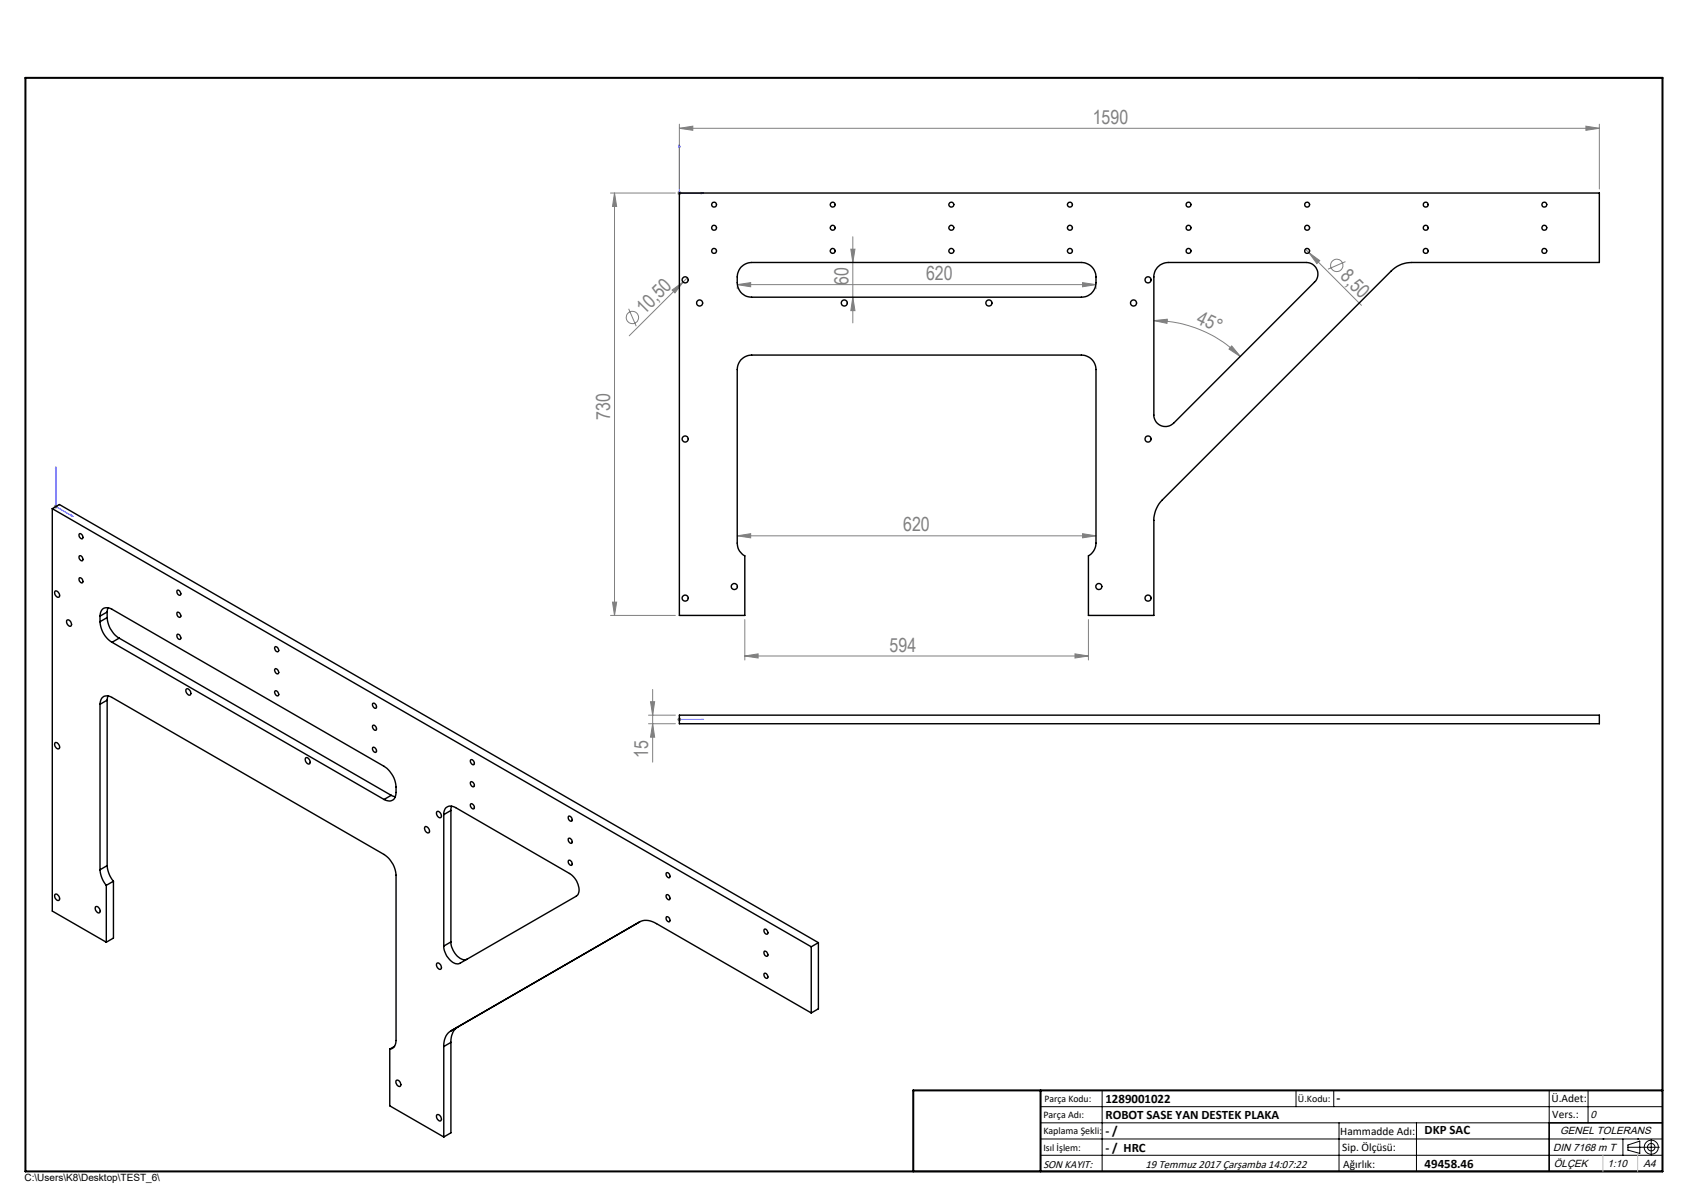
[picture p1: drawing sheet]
<svg xmlns="http://www.w3.org/2000/svg" width="420mm" height="297mm" viewBox="0 0 420 297" stroke-linecap="round" stroke-linejoin="round" font-family="sans-serif">
<g fill="none" stroke="#808080" stroke-width=".25">
<path d="M167.7 31.7l3.4-.6v1.1zM167.7 30.7v16M167.7 31.7h227.2M391.6 31.1l3.3 .6-3.3 .5zM394.9 30.7v16M150.7 47.7h16.1M151.7 47.7l.6 3.3h-1.1zM151.7 47.7v104.2M167.3 47.7h.9M167.4 47.3l.7 .7M167.7 47.2v1M168.1 47.3l-.7 .7"/>
<path d="M210.6 58.5v21.2M155.2 76.2l1.9 4.3M165.9 71.6l2.8-2-2 2.7zM169.7 68.6l-14.3 14.3M182 70.3l3.3-.5v1zM182 70.8v.5M182 70.3h88.6M210.1 61.5h1l-.5 3.3zM210.6 73.4l.5 3.3h-1zM267.3 69.8l3.3 .5-3.3 .5zM270.6 70.8v.5M284.9 79.2l3.3-.4-.1 1z"/>
<path d="M284.9 79.2a30.1 30.1 0 0 1 21.3 8.8M322.3 61.5l.9 .9M323.2 62.4l2.7 1.9-.7 .8zM323.2 62.4l13 13M332.2 64.6l-4.3 1.9M304.1 85.4l2.1 2.6-2.7-1.8zM13.3 125.1h1M13.4 124.7l.7 .7M13.8 124.6v1M14.1 124.7l-.7 .7M182 132.3l3.3-.5v1zM182 132.3h88.6"/>
<path d="M267.3 131.8l3.3 .5-3.3 .5zM150.7 151.9h16.1M151.2 148.7h1.1l-.6 3.2zM183.9 153v9.9M268.7 153v9.9M160.1 176.6h6.7M160.1 178.7h6.7M160.6 173.2h1l-.5 3.4zM161.1 178.7l.5 3.3h-1zM161.1 170.2v18M167.3 177.6h.9M167.4 177.3l.7 .7"/>
<path d="M167.7 177.1v1M168.1 177.3l-.7 .7M183.9 162l3.3-.6v1.1zM183.9 162h84.8M265.4 161.4l3.3 .6-3.3 .5z"/>
<circle cx="156.2" cy="78.4" r="1.53"/>
<circle cx="330.1" cy="65.5" r="1.52"/>
</g>
<g fill="none" stroke="#000" stroke-width=".25">
<path d="M350.2 19.2h60.3v12.6M256.9 273.2h153.6M256.9 277.2h153.6M272.1 269.2v20M320 269.2v4M329.3 269.2v4M330.6 277.2v12M349.7 277.2v12M382.5 269.2v20M392.1 269.2v8M256.9 281.2h153.6M256.9 285.2h153.6"/>
<path d="M395.8 281.2h.1M400.7 281.2v4M402 283.2h7.7M402 282.7l2.9-1v3.1l-2.9-.9zM404.4 281.2h.1M407.7 281.3v3.8"/>
<circle cx="407.7" cy="283.2" r=".93"/>
<circle cx="407.7" cy="283.2" r="1.74"/>
</g>
<path d="M167.7 35.7l.2 .6h-.3zM167.7 35.7v12h6M173.1 47.5l.6 .2-.6 .1zM13.8 115.3l.1 .5-.2-.1zM13.8 115.3v9.8l4.2 2.4M17.6 127.1l.4 .4-.4-.1zM167.6 177.6h.3zM167.7 177.6h.1M167.7 177.6h6M173.7 177.6h-.6h.6" fill="none" stroke="#00f" stroke-width=".25"/>
<path d="M410.5 277.2h-28v12M225.5 289.2h185" fill="none" stroke="#000" stroke-width=".35"/>
<path d="M6.3 19.2h404.2v270h-404.2zM256.9 269.2v20M410.5 269.2h-185v20" fill="none" stroke="#000" stroke-width=".5"/>
<path d="M392.1 281.2h.1M395.8 285.2v4M404.4 285.2v4" fill="none" stroke="#c0c0c0" stroke-width=".25"/>
<g fill="#00f">
<path d="M173.1 47.5l.6 .2-.6 .1zM167.7 35.7l.2 .6h-.3z"/>
<path d="M173.1 177.6h.6zM167.6 177.6h.3z"/>
<path d="M17.6 127.1l.4 .4-.4-.1zM13.8 115.3l.1 .5-.2-.1z"/>
</g>
<g fill="#808080">
<path d="M165.9 71.6l2.8-2-2 2.7z"/>
<path d="M323.2 62.4l2.7 1.9-.7 .8z"/>
<path d="M304.1 85.4l2.1 2.6-2.7-1.8zM284.9 79.2l3.3-.4-.1 1z"/>
<path d="M391.6 31.1l3.3 .6-3.3 .5zM167.7 31.7l3.4-.6v1.1z"/>
<path d="M182 70.3l3.3-.5v1zM267.3 69.8l3.3 .5-3.3 .5zM183.9 162l3.3-.6v1.1zM265.4 161.4l3.3 .6-3.3 .5z"/>
<path d="M182 132.3l3.3-.5v1zM267.3 131.8l3.3 .5-3.3 .5z"/>
<path d="M151.7 47.7l.6 3.3h-1.1zM151.2 148.7h1.1l-.6 3.2zM210.1 61.5h1l-.5 3.3zM210.6 73.4l.5 3.3h-1zM160.6 173.2h1l-.5 3.4zM161.1 178.7l.5 3.3h-1z"/>
</g>
<g fill="none" stroke="#000" stroke-width=".35">
<path d="M167.7 47.7h227.2v17.1h-46.3a7 7 0 0 0-5.1 2.1l-56.5 56.5a7.3 7.3 0 0 0-2.1 5.1v23.4h-16.2v-14.7a3.7 3.7 0 0 0 1.9-3.1v-42.9a3.6 3.6 0 0 0-3.6-3.5h-81.4a3.6 3.6 0 0 0-3.6 3.5v42.9a3.5 3.5 0 0 0 1.9 3.1v14.7h-16.2zM182.9 66l1.4-1 1.3-.2h81.4a3.6 3.6 0 0 1 3.6 3.6v1.4a3.6 3.6 0 0 1-3.6 3.6h-81.4a3.5 3.5 0 0 1-3.6-3.6l.1-2.3zM285.8 66l1.4-1 1.3-.2h34a2.86 2.86 0 0 1 2.7 1.8 2.86 2.86 0 0 1-.6 3.1l-34.8 34.8a2.86 2.86 0 0 1-3.1 .6 2.86 2.86 0 0 1-1.8-2.6v-34.6l.4-1.2zM12.9 125.6v99.3l13.3 7.7M12.9 125.6l187.4 108.1M12.9 125.6l1.8-1 187.4 108.1M19.5 131.9a.67 .67 0 0 1 .9 .3 .67 .67 0 0 1-.2 .8 .93 .93 0 0 1-.7-1.1zM19.6 137.2a.78 .78 0 0 1 .8 .4 .78 .78 0 0 1-.1 .9 .85 .85 0 0 1-.7-1.3zM13.5 146a.92 .92 0 0 1 1 .4 .92 .92 0 0 1 0 1 1.06 1.06 0 0 1-1-1.4zM16.5 153.1a.89 .89 0 0 1 1 .5 .89 .89 0 0 1-.1 1 1.15 1.15 0 0 1-.9-1.5zM19.6 142.7a.73 .73 0 0 1 .8 .4 .73 .73 0 0 1-.2 .8 .9 .9 0 0 1-.6-1.2zM24.7 153.5a6.4 6.4 0 0 0 3 5.1"/>
<path d="M24.7 152.1a1.8 1.8 0 0 1 .9-1.9 1.8 1.8 0 0 1 2.1 .2l67.1 38.8a6.6 6.6 0 0 1 3 5.1v1.3a1.82 1.82 0 0 1-.9 2 1.82 1.82 0 0 1-2.1-.2M24.7 152.1v1.4M26.5 152.5a6.4 6.4 0 0 0 2.9 5M26.5 151.1l-1.8 1M26.5 152.5l-1.8 1M26.5 151.1v1.4M26.6 150l-.1 1.1M27.7 158.6l67.1 38.8M29.4 157.5l-1.7 1.1M29.4 157.5l67.2 38.9M43.7 156.7a.68 .68 0 0 1 .8 .3 .68 .68 0 0 1-.2 .9 .93 .93 0 0 1-.6-1.2zM43.8 145.7a.78 .78 0 0 1 .7 .4 .78 .78 0 0 1-.1 .9 .85 .85 0 0 1-.6-1.3z"/>
<path d="M43.8 151.2a.73 .73 0 0 1 .7 .4 .73 .73 0 0 1-.2 .8 .9 .9 0 0 1-.5-1.2zM67.9 159.7a.73 .73 0 0 1 .8 .4 .73 .73 0 0 1-.2 .8 .9 .9 0 0 1-.6-1.2zM24.7 173.9a1.81 1.81 0 0 1 .9-1.9 1.81 1.81 0 0 1 2.1 .2l67.1 38.8a6.8 6.8 0 0 1 3 5.1v40.8a1.89 1.89 0 0 1-1.6 2.1M24.7 173.9v40.8M26.5 172.9v40.8M26.5 172.9l-1.8 1M26.6 171.8l-.1 1.1M46 170.2a.92 .92 0 0 1 .9 .2 .92 .92 0 0 1 .2 1 .56 .56 0 0 1-.6 .2 .56 .56 0 0 1-.4-.5l-.2-.4zM67.9 165.2a.68 .68 0 0 1 .8 .3 .68 .68 0 0 1-.2 .9 .93 .93 0 0 1-.6-1.2zM67.9 170.6a.78 .78 0 0 1 .8 .4 .78 .78 0 0 1-.1 .8 .85 .85 0 0 1-.7-1.2zM92 179.2a.71 .71 0 0 1 .8 .2 .71 .71 0 0 1 0 .9 .9 .9 0 0 1-.8-1.1zM92 173.7a.73 .73 0 0 1 .8 .3 .73 .73 0 0 1 0 .9 .91 .91 0 0 1-.8-1.2z"/>
<path d="M167.7 176.6h227.2v2.1h-227.2zM13.5 183.4a.92 .92 0 0 1 1 .4 .92 .92 0 0 1 0 1.1 1.06 1.06 0 0 1-1-1.5zM75.4 187.2a.92 .92 0 0 1 1 .2 .92 .92 0 0 1 .2 1 .56 .56 0 0 1-.7 .2 .56 .56 0 0 1-.4-.5zM92 184.6a.67 .67 0 0 1 .8 .3 .67 .67 0 0 1-.2 .9 1.02 1.02 0 0 1-.6-1.2zM96.6 196.4l1 .3M96.6 196.4l-1.8 1M111.5 199l-.2 1.1M116.2 193.1a.67 .67 0 0 1 .8 .3 .67 .67 0 0 1-.2 .9 1.02 1.02 0 0 1-.6-1.2zM116.2 198.5a.73 .73 0 0 1 .8 .3 .73 .73 0 0 1-.1 .9 .91 .91 0 0 1-.7-1.2zM116.2 187.7a.71 .71 0 0 1 .8 .2 .71 .71 0 0 1-.1 .9 .9 .9 0 0 1-.7-1.1zM24.7 214.7a6.7 6.7 0 0 0 1.5 3.9M26.2 218.6v14"/>
<path d="M26.5 213.7a6.7 6.7 0 0 0 1.5 3.9M26.5 213.7l-1.8 1M28 217.6l-1.8 1M28 217.6v14l-1.8 1M105 204.1a1.02 1.02 0 0 1 .9 1.5 1.01 1.01 0 0 1-.9-1.5zM107.8 200.4a.92 .92 0 0 1 1 .3 .92 .92 0 0 1 .2 .9 .56 .56 0 0 1-.6 .3 .56 .56 0 0 1-.5-.5l-.1-.5zM109.6 201.1a1.8 1.8 0 0 1 .8-1.9 1.8 1.8 0 0 1 2.1 .2l28.1 16.2a4.6 4.6 0 0 1 2.1 5.3l-29.1 16.9a2.57 2.57 0 0 1-3-1.4l-.9-1.6-.1-1.2M109.6 201.1v32.5M111.3 200.1l-1.7 1M111.3 200.1v32.4M140.3 207a.73 .73 0 0 1 .8 .3 .73 .73 0 0 1 0 .9 .91 .91 0 0 1-.8-1.2zM140.4 212.4a.78 .78 0 0 1 .8 .4 .78 .78 0 0 1-.1 .8 .85 .85 0 0 1-.7-1.2z"/>
<path d="M140.4 201.5a.79 .79 0 0 1 .7 .4 .79 .79 0 0 1 0 .8 .83 .83 0 0 1-.7-1.2zM164.6 215.5a.71 .71 0 0 1 .7 .4 .71 .71 0 0 1-.2 .8 .87 .87 0 0 1-.5-1.2zM13.5 220.9a.94 .94 0 0 1 1.2 1.2 .83 .83 0 0 1-1-.1 .83 .83 0 0 1-.2-1zM23.6 223.9a.89 .89 0 0 1 1 .4 .89 .89 0 0 1-.2 1.1 1.18 1.18 0 0 1-.8-1.5zM107.8 237.9a.92 .92 0 0 1 1 .2 .92 .92 0 0 1 .2 1 .56 .56 0 0 1-.6 .2 .56 .56 0 0 1-.5-.5l-.1-.4zM111.3 232.5a4.6 4.6 0 0 0 3.5 4.5l.5-.2M111.3 232.5l-1.7 1.1M157.9 227.6l-44.8 25.9M164.6 220.9a.78 .78 0 0 1 .7 .4 .78 .78 0 0 1 0 .8 .85 .85 0 0 1-.7-1.2zM164.6 226.3a.73 .73 0 0 1 .7 .5 .73 .73 0 0 1-.2 .8 .9 .9 0 0 1-.5-1.3zM188.7 234.8a.73 .73 0 0 1 .8 .5 .73 .73 0 0 1-.2 .8 .9 .9 0 0 1-.6-1.3zM188.7 229.4a.78 .78 0 0 1 .8 .4 .78 .78 0 0 1-.1 .8 .85 .85 0 0 1-.7-1.2z"/>
<path d="M200.3 233.7v16.4M202.1 232.7v16.4l-1.8 1M202.1 232.7l-1.8 1M96.2 259v14l13.4 7.7M97.4 258.3l-1.2 .7M109.6 258.4v22.3M111.3 254.5a4 4 0 0 0-1.7 3.9M111.3 257.3v22.4l-1.7 1M111.3 257.3l-1.7 1.1M113.1 253.5a3.9 3.9 0 0 0-1.8 3.8M113.1 253.5l-1.8 1M188.7 240.3a.71 .71 0 0 1 .8 .4 .71 .71 0 0 1-.2 .8 .87 .87 0 0 1-.6-1.2z"/>
<path d="M200.3 250.1l-38.2-22.1a4.2 4.2 0 0 0-4.2-.4l-46.6 26.9M97.8 266.8a.89 .89 0 0 1 1 .4 .89 .89 0 0 1-.1 1 1.18 1.18 0 0 1-.9-1.4zM107.8 275.3a.89 .89 0 0 1 1 .4 .89 .89 0 0 1-.1 1.1 1.15 1.15 0 0 1-.9-1.5z"/>
<circle cx="176.3" cy="50.5" r=".61"/>
<circle cx="176.3" cy="56.2" r=".61"/>
<circle cx="205.6" cy="50.5" r=".6"/>
<circle cx="205.6" cy="56.2" r=".6"/>
<circle cx="234.9" cy="50.5" r=".61"/>
<circle cx="234.9" cy="56.2" r=".61"/>
<circle cx="264.2" cy="50.5" r=".61"/>
<circle cx="264.2" cy="56.2" r=".61"/>
<circle cx="293.5" cy="50.5" r=".61"/>
<circle cx="293.5" cy="56.2" r=".61"/>
<circle cx="322.7" cy="50.5" r=".61"/>
<circle cx="322.7" cy="56.2" r=".61"/>
<circle cx="352" cy="50.5" r=".61"/>
<circle cx="352" cy="56.2" r=".61"/>
<circle cx="381.3" cy="50.5" r=".61"/>
<circle cx="381.3" cy="56.2" r=".61"/>
<circle cx="169.2" cy="69.1" r=".75"/>
<circle cx="172.7" cy="74.8" r=".75"/>
<circle cx="176.3" cy="61.9" r=".61"/>
<circle cx="205.6" cy="61.9" r=".6"/>
<circle cx="208.5" cy="74.8" r=".74"/>
<circle cx="234.9" cy="61.9" r=".61"/>
<circle cx="244.2" cy="74.8" r=".75"/>
<circle cx="264.2" cy="61.9" r=".61"/>
<circle cx="279.9" cy="74.8" r=".75"/>
<circle cx="283.4" cy="69.1" r=".75"/>
<circle cx="293.5" cy="61.9" r=".61"/>
<circle cx="322.7" cy="61.9" r=".61"/>
<circle cx="352" cy="61.9" r=".61"/>
<circle cx="381.3" cy="61.9" r=".61"/>
<circle cx="169.2" cy="108.4" r=".75"/>
<circle cx="283.4" cy="108.4" r=".75"/>
<circle cx="169.2" cy="147.7" r=".74"/>
<circle cx="181.3" cy="144.8" r=".74"/>
<circle cx="271.3" cy="144.8" r=".74"/>
<circle cx="283.5" cy="147.7" r=".74"/>
</g>
<g font-size="4.8" fill="#808080">
<text x="269.8" y="30.6">1590</text>
<text x="209.5" y="70.3" transform="rotate(-90 209.5 70.3)">60</text>
<text x="228.7" y="69.2">620</text>
<text x="330.7" y="68.4" transform="rotate(45 330.7 68.4)">8,50</text>
<text x="159.1" y="77.7" transform="rotate(-45 159.1 77.7)">10,50</text>
<text x="295.2" y="79.6" transform="rotate(25 295.2 79.6)">45°</text>
<text x="150.7" y="103.7" transform="rotate(-90 150.7 103.7)">730</text>
<text x="223" y="131.2">620</text>
<text x="219.7" y="160.9">594</text>
<text x="160.1" y="187" transform="rotate(-90 160.1 187)">15</text>
</g>
<g font-size="3.2">
<text x="272.9" y="272.3">1289001022</text>
<text x="330" y="272.2">-</text>
<text x="272.9" y="280.3">- /</text>
<text x="272.9" y="276.3">ROBOT SASE YAN DESTEK PLAKA</text>
<text x="351.8" y="280">DKP SAC</text>
<text x="272.9" y="284.4">- / HRC</text>
<text x="351.8" y="288.3">49458.46</text>
</g>
<g font-size="2.8">
<text x="383" y="272.2">Ü.Adet:</text>
<text x="330.9" y="280.3">Hammadde Adı:</text>
<text x="383.3" y="276">Vers.:</text>
<text x="331.4" y="284.3">Sip. Ölçüsü:</text>
<text x="257.6" y="288.3">SON KAYIT:</text>
<text x="282.8" y="288.3">19 Temmuz 2017 Çarşamba 14:07:22</text>
<text x="331.6" y="288.3">Ağırlık:</text>
</g>
<g font-size="2.6">
<text x="392.8" y="276">0</text>
<text x="385.2" y="279.9">GENEL TOLERANS</text>
<text x="383.5" y="284">DIN 7168 m T</text>
<text x="383.6" y="288.1">ÖLÇEK</text>
<text x="396.9" y="288.1">1:10</text>
<text x="405.8" y="288.1">A4</text>
</g>
<g font-size="2.5">
<text x="257.9" y="272">Parça Kodu:</text>
<text x="320.5" y="272">Ü.Kodu:</text>
<text x="257.6" y="280">Kaplama Şekli:</text>
<text x="257.6" y="276">Parça Adı:</text>
<text x="257.6" y="284.1">Isıl İşlem:</text>
<text x="6.1" y="291.6">C:\Users\K8\Desktop\TEST_6\</text>
</g>
</svg>
